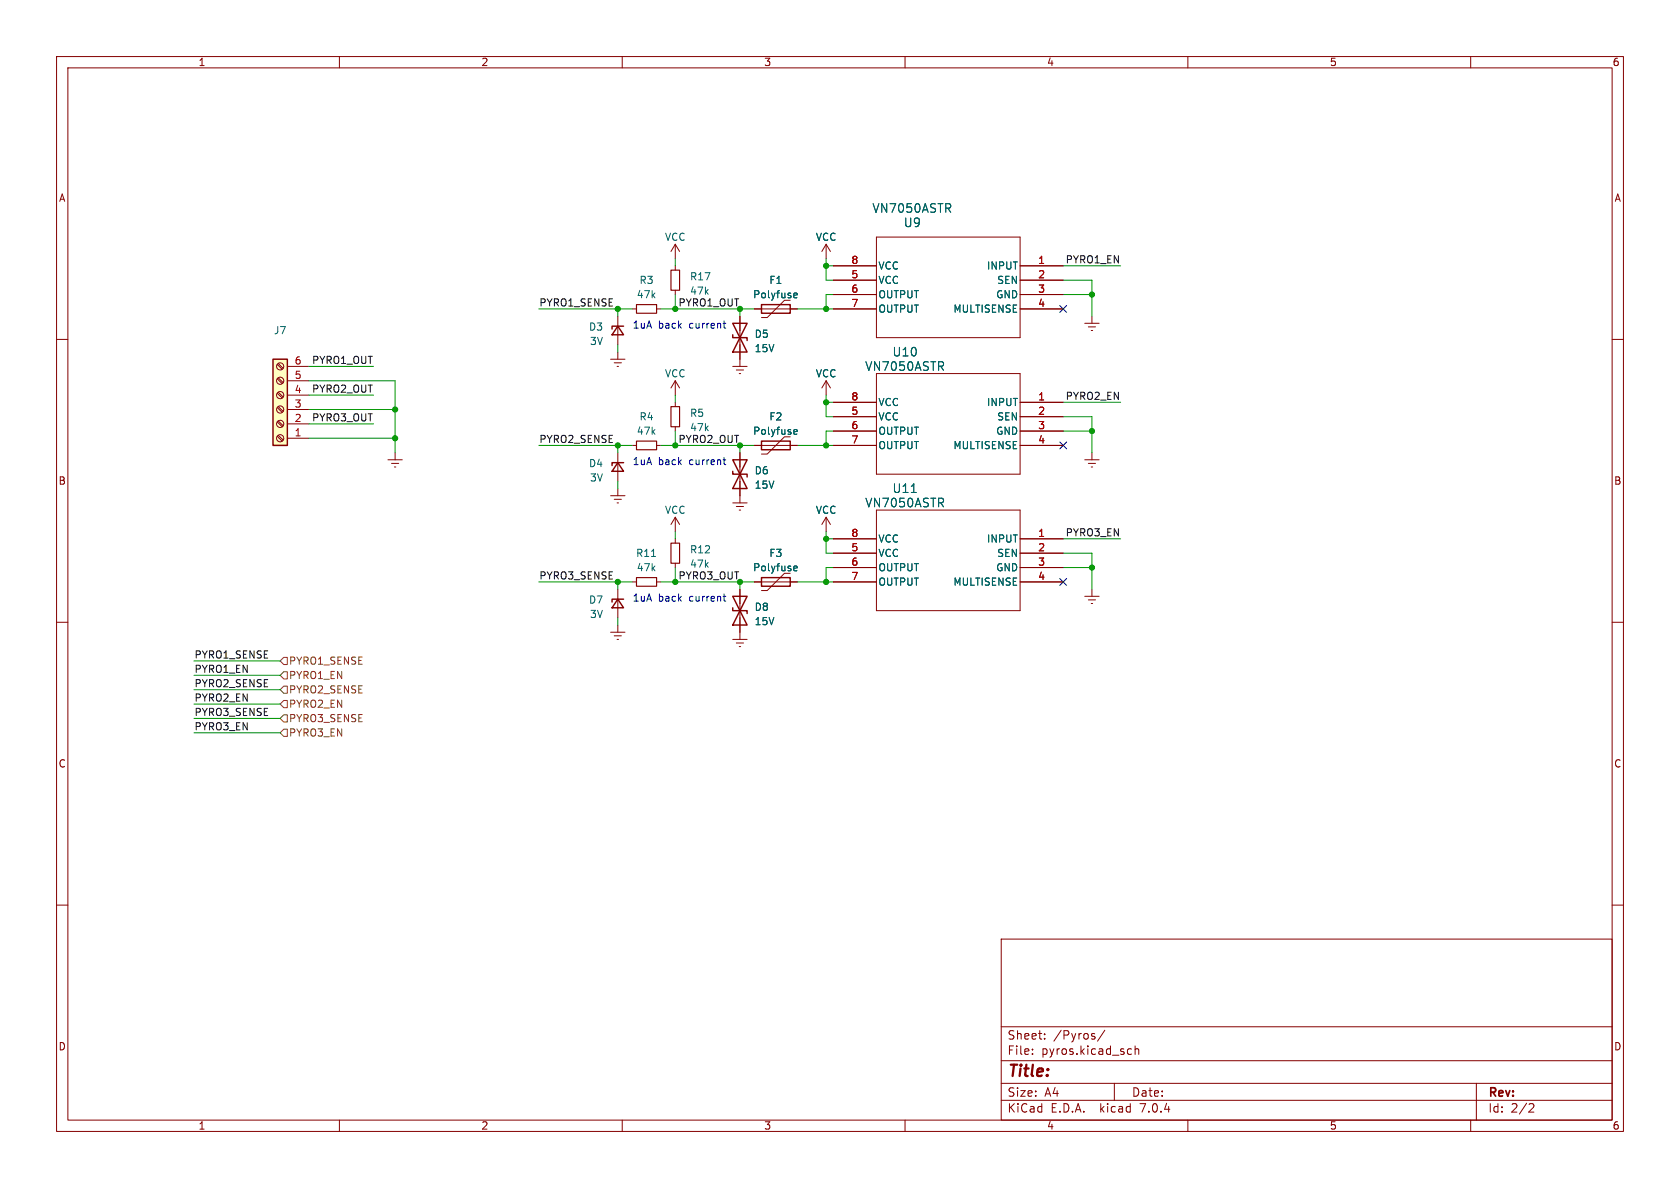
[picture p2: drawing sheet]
<svg xmlns="http://www.w3.org/2000/svg" width="297mm" height="210mm" viewBox="0 0 297 210" stroke-linecap="round" stroke-linejoin="round" font-family="sans-serif">
<g fill="none" stroke="#840000" stroke-width=".18">
<path d="M10 10h277v190h-277zM12 12h273v186h-273zM60 10v2M110 10v2M160 10v2M210 10v2M260 10v2M10 60h2M109.2 55.9v5.1M111.8 54.6h.7M116.1 54.6h.7M119.4 43.2v2.5"/>
<path d="M119.4 47v.8M119.4 51.3v.8M119.4 43.2l-.8 1.3M119.4 43.2l.7 1.3M130.8 55.9v8.9M133.3 54.6h7.7M139.7 53.1h-1l-3.1 3h-1M146 43.2v2.5M146 43.2l-.7 1.3M146 43.2l.8 1.3M147.3 47h7.6M147.3 49.5h7.6"/>
<path d="M147.3 52.1h7.6M147.3 54.6h7.6M154.9 41.9h25.4v17.8h-25.4zM180.3 47h7.7M180.3 49.5h7.7M180.3 52.1h7.7M180.3 54.6h7.7M191.8 57.2h2.5M192.4 57.8h1.3M192.9 58.4h.3M193 55.9v1.3M285 60h2"/>
<path d="M49 64.4l.9 .9M49 67l.9 .8M49 69.5l.9 .9M49 72.1l.9 .8M49 74.6l.9 .8M49 77.1l.9 .9M49.2 64.3l.9 .8M49.2 66.8l.9 .8M49.2 69.3l.9 .9M49.2 71.9l.9 .8M49.2 74.4l.9 .9M49.2 77l.9 .8"/>
<path d="M50.8 77.5h3.8M50.8 74.9h3.8M50.8 72.4h3.8M50.8 69.9h3.8M50.8 67.3h3.8M50.8 64.8h3.8M107.9 63.5h2.6M108.6 64.1h1.3M109.1 64.8h.2M109.2 62.2v1.3M111.8 78.7h.7M116.1 78.7h.7"/>
<path d="M119.4 67.3v2.6M119.4 71.1v.8M119.4 75.4v.8M119.4 67.3l-.8 1.3M119.4 67.3l.7 1.3M129.5 64.8h2.6M130.2 65.4h1.2M130.7 66h.2M133.3 78.7h7.7M139.7 77.2h-1l-3.1 3.1h-1M146 67.3l-.7 1.3M146 67.3v2.6"/>
<path d="M146 67.3l.8 1.3M147.3 78.7h7.6M147.3 71.1h7.6M147.3 73.7h7.6M147.3 76.2h7.6M154.9 66h25.4v17.8h-25.4zM180.3 78.7h7.7M180.3 71.1h7.7M180.3 73.7h7.7M180.3 76.2h7.7M68.6 81.3h2.5M69.2 81.9h1.3"/>
<path d="M69.7 82.6h.3M69.8 80v1.3M107.9 87.6h2.6M108.6 88.3h1.3M109.1 88.9h.2M109.2 80v5.1M109.2 86.4v1.2M119.4 91.4l-.8 1.3M119.4 91.4v2.6M119.4 95.3v.7M119.4 99.6v.7M119.4 91.4l.7 1.3"/>
<path d="M129.5 88.9h2.6M130.2 89.5h1.2M130.7 90.2h.2M130.8 80v8.9M146 91.4v2.6M146 91.4l-.7 1.3M146 91.4l.8 1.3M147.3 95.3h7.6M147.3 97.8h7.6M154.9 90.2h25.4v17.8h-25.4zM180.3 95.3h7.7M180.3 97.8h7.7"/>
<path d="M191.8 81.3h2.5M192.4 81.9h1.3M192.9 82.6h.3M193 80v1.3M10 110h2M107.9 111.8h2.6M108.6 112.4h1.3M109.1 113h.2M109.2 104.1v5.1M109.2 110.5v1.3M111.8 102.9h.7M116.1 102.9h.7"/>
<path d="M129.5 113h2.6M130.2 113.7h1.2M130.7 114.3h.2M130.8 104.1v8.9M133.3 102.9h7.7M139.7 101.3h-1l-3.1 3.1h-1M147.3 102.9h7.6M147.3 100.3h7.6M180.3 102.9h7.7M180.3 100.3h7.7M191.8 105.4h2.5M192.4 106h1.3"/>
<path d="M192.9 106.7h.3M193 104.1v1.3M285 110h2M10 160h2M285 160h2M177 166h108v32h-108zM60 198v2M110 198v2M160 198v2M177 194.5h108M177 191.5h108M177 187.5h108"/>
<path d="M177 181.5h108M182.5 186.3v.1M182.5 185.5v.1M184.7 183.6v.1M184.7 182.8v.1M193.4 183.2l.2 .2-.2 .3M193.4 182.7l.1 .1M195.3 182.1l-1.3 2M197 191.5v3M199.5 186.3h.5M199.5 185.5h.5M200.7 185.5l.2-.1 .3 .1 .1 .9"/>
<path d="M200.7 184.9v1.5M210 198v2M260 198v2M261 191.5v6.5M270.5 195.1l.5 .1 .2 .3-1 1.1h1"/>
<circle cx="49.5" cy="77.5" r=".63"/>
<circle cx="49.5" cy="67.3" r=".63"/>
<circle cx="49.5" cy="72.4" r=".63"/>
<circle cx="49.5" cy="64.8" r=".63"/>
<circle cx="49.5" cy="69.8" r=".63"/>
<circle cx="49.5" cy="74.9" r=".63"/>
</g>
<path d="M112.5 53.8h3.6v1.6h-3.6zM118.6 47.8h1.5v3.5h-1.5zM112.5 78h3.6v1.5h-3.6zM118.6 71.9h1.5v3.5h-1.5zM118.6 96h1.5v3.6h-1.5zM112.5 102.1h3.6v1.5h-3.6z" fill="none" stroke="#840000" stroke-width=".2"/>
<g fill="none" stroke="#840000" stroke-width=".25">
<path d="M109.2 57.7l1 1.5h-2zM110.2 57.7h-2v.5M129.5 59.2v.5h2.6v.5M129.5 57.2h2.6l-2.6 5h2.6zM134.6 53.8h5.1v1.6h-5.1zM48.3 63.5h2.5v15.2h-2.5zM134.6 78h5.1v1.5h-5.1zM109.2 81.8l1 1.5h-2zM110.2 81.8h-2v.5M129.5 83.3v.5h2.6v.5M129.5 81.3h2.6l-2.6 5.1h2.6zM109.2 105.9l1 1.5h-2z"/>
<path d="M110.2 105.9h-2v.5M129.5 107.4v.6h2.6v.5M129.5 105.4h2.6l-2.6 5.1h2.6zM134.6 102.1h5.1v1.5h-5.1z"/>
</g>
<path d="M48.3 63.5h2.5v15.2h-2.5z" fill="#ffffc2" stroke="#ffffc2" stroke-width=".18"/>
<path d="M140.4 52.6h.5M140.4 51.9l.4-.1 .1 .3-.6 .1M140.4 76l.4-.1 .1 .3-.6 .2M140.4 76.7h.5M161.1 87.1h.9M140.4 100.1h.4l.1 .3-.6 .1M140.4 100.8h.5" fill="none" stroke="#006464" stroke-width=".18"/>
<path d="M50.2 118.7h.6v1.3h-.6l-.7-.6zM50.2 116.2h.6v1.3h-.6l-.7-.7zM49.5 127l.7-.6h.6v1.2h-.6zM50.2 121.3h.6v1.3h-.6l-.7-.7zM50.2 123.8h.6v1.3h-.6l-.7-.6zM50.2 128.9h.6v1.3h-.6l-.7-.7z" fill="none" stroke="#725600" stroke-width=".18"/>
<path d="M127.8 57.2h.5M128 56.7v1.1l.3 .2M127.8 81.3h.5M128 80.9v1.1l.3 .1M127.8 105.4h.5M128 105v1.1l.3 .2" fill="none" stroke="#0000c2" stroke-width=".18"/>
<g fill="none" stroke="#009600" stroke-width=".18">
<path d="M95.2 54.6h16.6M109.2 54.6v1.3M116.8 54.6h16.5M119.4 45.7v1.3M119.4 52.1v2.5M130.8 54.6v1.3M141 54.6h6.3M146 45.7v3.8h1.3M146 47h1.3M147.3 52.1h-1.3v2.5M188 49.5h5v6.4M188 52.1h5"/>
<path d="M188 47h10.1M54.6 77.5h15.2M54.6 67.3h15.2v12.7M54.6 64.8h11.4M54.6 69.9h11.4M54.6 74.9h11.4M54.6 72.4h15.2M95.2 78.7h16.6M109.2 61v1.2M109.2 78.7v1.3M116.8 78.7h16.5M119.4 69.9v1.2"/>
<path d="M119.4 76.2v2.5M130.8 78.7v1.3M141 78.7h6.3M146 69.9v3.8h1.3M146 71.1h1.3M147.3 76.2h-1.3v2.5M188 71.1h10.1M188 73.7h5v6.3M188 76.2h5M109.2 85.1v1.3M119.4 94v1.3M146 94v3.8h1.3"/>
<path d="M146 95.3h1.3M188 97.8h5v6.3M188 95.3h10.1M34.3 119.4h15.2M34.3 116.8h15.2M95.2 102.9h16.6M109.2 102.9v1.2M109.2 109.2v1.3M116.8 102.9h16.5M119.4 100.3v2.6M130.8 102.9v1.2M141 102.9h6.3"/>
<path d="M147.3 100.3h-1.3v2.6M188 100.3h5M34.3 121.9h15.2M34.3 124.5h15.2M34.3 129.5h15.2M34.3 127h15.2"/>
</g>
<path d="M187.4 54l1.2 1.2M188.6 54l-1.2 1.2M187.4 78.1l1.2 1.2M188.6 78.1l-1.2 1.2M187.4 102.3l1.2 1.2M188.6 102.3l-1.2 1.2" fill="none" stroke="#000084" stroke-width=".18"/>
<g fill="#009600" stroke="#009600" stroke-width=".18">
<circle cx="193" cy="100.3" r=".46"/>
<circle cx="146" cy="95.3" r=".46"/>
<circle cx="146" cy="78.7" r=".46"/>
<circle cx="146" cy="102.9" r=".46"/>
<circle cx="130.8" cy="78.7" r=".46"/>
<circle cx="119.4" cy="78.7" r=".46"/>
<circle cx="119.4" cy="102.9" r=".46"/>
<circle cx="130.8" cy="102.9" r=".46"/>
<circle cx="109.2" cy="78.7" r=".46"/>
<circle cx="109.2" cy="102.9" r=".46"/>
<circle cx="69.8" cy="72.4" r=".46"/>
<circle cx="69.8" cy="77.5" r=".46"/>
<circle cx="130.8" cy="54.6" r=".46"/>
<circle cx="119.4" cy="54.6" r=".46"/>
<circle cx="146" cy="47" r=".46"/>
<circle cx="109.2" cy="54.6" r=".46"/>
<circle cx="146" cy="71.1" r=".46"/>
<circle cx="146" cy="54.6" r=".46"/>
<circle cx="193" cy="76.2" r=".46"/>
<circle cx="193" cy="52.1" r=".46"/>
</g>
<text font-size="2.8" fill="#840000" x="178" y="190.8">Title:</text>
<g font-size="2.1" fill="#006464">
<text x="154.2" y="37.8">VN7050ASTR</text>
<text x="159.7" y="40.3">U9</text>
<text x="152.9" y="65.7">VN7050ASTR</text>
<text x="157.7" y="63.2">U10</text>
<text x="152.9" y="89.9">VN7050ASTR</text>
<text x="157.7" y="87.3">U11</text>
</g>
<g font-size="2.1" fill="#840000">
<text x="178" y="183.9">Sheet:</text>
<text x="186.2" y="183.9">/Pyros/</text>
<text x="178" y="186.6">File:</text>
<text x="184" y="186.6">pyros.kicad_sch</text>
<text x="178" y="196.8">KiCad</text>
<text x="178" y="194">Size:</text>
<text x="184.6" y="194">A4</text>
<text x="185.7" y="196.8">E.D.A.</text>
<text x="194.4" y="196.8">kicad</text>
<text x="200" y="194">Date:</text>
<text x="201.5" y="196.8">7.0.4</text>
<text x="263" y="194.2">Rev:</text>
<text x="263" y="196.8">Id:</text>
<text x="267" y="196.8">2/2</text>
</g>
<g font-size="1.8" fill="#840000">
<text x="35" y="11.8">1</text>
<text x="85" y="11.8">2</text>
<text x="135" y="11.8">3</text>
<text x="185" y="11.8">4</text>
<text x="235" y="11.8">5</text>
<text x="285" y="11.8">6</text>
<text x="10.4" y="35.8">A</text>
<text x="285.4" y="35.8">A</text>
<text x="10.3" y="85.8">B</text>
<text x="285.3" y="85.8">B</text>
<text x="10.3" y="135.8">C</text>
<text x="285.3" y="135.8">C</text>
<text x="10.3" y="185.8">D</text>
<text x="285.3" y="185.8">D</text>
<text x="35" y="199.8">1</text>
<text x="85" y="199.8">2</text>
<text x="135" y="199.8">3</text>
<text x="185" y="199.8">4</text>
<text x="235" y="199.8">5</text>
<text x="285" y="199.8">6</text>
</g>
<g font-size="1.8" fill="#006464">
<text x="117.5" y="42.7">VCC</text>
<text x="144.2" y="42.7">VCC</text>
<text x="155.2" y="47.8">VCC</text>
<text x="174.5" y="47.8">INPUT</text>
<text x="112.5" y="52.9">47k</text>
<text x="113" y="50.4">R3</text>
<text x="121.9" y="49.7">R17</text>
<text x="133.1" y="52.9">Polyfuse</text>
<text x="135.9" y="50.4">F1</text>
<text x="155.2" y="50.4">VCC</text>
<text x="155.2" y="52.9">OUTPUT</text>
<text x="176.1" y="52.9">GND</text>
<text x="176.3" y="50.4">SEN</text>
<text x="48.4" y="59.2">J7</text>
<text x="104.1" y="58.6">D3</text>
<text x="133.4" y="59.9">D5</text>
<text x="155.2" y="55.4">OUTPUT</text>
<text x="168.5" y="55.4">MULTISENSE</text>
<text x="104.2" y="61.2">3V</text>
<text x="133.4" y="62.4">15V</text>
<text x="117.5" y="66.9">VCC</text>
<text x="144.2" y="66.9">VCC</text>
<text x="155.2" y="71.9">VCC</text>
<text x="174.5" y="71.9">INPUT</text>
<text x="112.5" y="77">47k</text>
<text x="113" y="74.5">R4</text>
<text x="121.9" y="73.9">R5</text>
<text x="133.1" y="77">Polyfuse</text>
<text x="135.9" y="74.5">F2</text>
<text x="155.2" y="74.5">VCC</text>
<text x="155.2" y="77">OUTPUT</text>
<text x="176.1" y="77">GND</text>
<text x="176.3" y="74.5">SEN</text>
<text x="104.1" y="82.7">D4</text>
<text x="155.2" y="79.6">OUTPUT</text>
<text x="168.5" y="79.6">MULTISENSE</text>
<text x="104.2" y="85.3">3V</text>
<text x="133.4" y="84">D6</text>
<text x="133.4" y="86.6">15V</text>
<text x="117.5" y="91">VCC</text>
<text x="144.2" y="91">VCC</text>
<text x="112.4" y="98.6">R11</text>
<text x="112.5" y="101.2">47k</text>
<text x="121.9" y="98">R12</text>
<text x="133.1" y="101.2">Polyfuse</text>
<text x="135.9" y="98.6">F3</text>
<text x="155.2" y="98.6">VCC</text>
<text x="155.2" y="101.2">OUTPUT</text>
<text x="155.2" y="96.1">VCC</text>
<text x="174.5" y="96.1">INPUT</text>
<text x="176.1" y="101.2">GND</text>
<text x="176.3" y="98.6">SEN</text>
<text x="104.1" y="106.9">D7</text>
<text x="155.2" y="103.7">OUTPUT</text>
<text x="168.5" y="103.7">MULTISENSE</text>
<text x="104.2" y="109.4">3V</text>
<text x="133.4" y="108.1">D8</text>
<text x="133.4" y="110.7">15V</text>
</g>
<g font-size="1.8" fill="#a90000">
<text x="150.5" y="46.7">8</text>
<text x="183.5" y="46.7">1</text>
<text x="150.5" y="49.3">5</text>
<text x="150.5" y="51.8">6</text>
<text x="183.5" y="49.3">2</text>
<text x="183.5" y="51.8">3</text>
<text x="150.5" y="54.4">7</text>
<text x="183.5" y="54.4">4</text>
<text x="52" y="64.5">6</text>
<text x="52" y="69.6">4</text>
<text x="52" y="67.1">5</text>
<text x="150.5" y="70.9">8</text>
<text x="183.5" y="70.9">1</text>
<text x="52" y="77.2">1</text>
<text x="52" y="74.7">2</text>
<text x="52" y="72.1">3</text>
<text x="150.5" y="73.4">5</text>
<text x="150.5" y="75.9">6</text>
<text x="183.5" y="73.4">2</text>
<text x="183.5" y="75.9">3</text>
<text x="150.5" y="78.5">7</text>
<text x="183.5" y="78.5">4</text>
<text x="150.5" y="95">8</text>
<text x="183.5" y="95">1</text>
<text x="150.5" y="97.5">5</text>
<text x="150.5" y="100.1">6</text>
<text x="183.5" y="97.5">2</text>
<text x="183.5" y="100.1">3</text>
<text x="150.5" y="102.6">7</text>
<text x="183.5" y="102.6">4</text>
</g>
<g font-size="1.8" fill="#0f0f0f">
<text x="188.4" y="46.6">PYRO1_EN</text>
<text x="121.9" y="52.3">47k</text>
<text x="95.2" y="54.3">PYRO1_SENSE</text>
<text x="119.9" y="54.3">PYRO1_OUT</text>
<text x="55.1" y="64.4">PYRO1_OUT</text>
<text x="55.1" y="69.5">PYRO2_OUT</text>
<text x="188.4" y="70.8">PYRO2_EN</text>
<text x="55.1" y="74.6">PYRO3_OUT</text>
<text x="121.9" y="76.4">47k</text>
<text x="95.2" y="78.4">PYRO2_SENSE</text>
<text x="119.9" y="78.4">PYRO2_OUT</text>
<text x="188.4" y="94.9">PYRO3_EN</text>
<text x="121.9" y="100.5">47k</text>
<text x="95.2" y="102.5">PYRO3_SENSE</text>
<text x="119.9" y="102.5">PYRO3_OUT</text>
<text x="34.3" y="116.5">PYRO1_SENSE</text>
<text x="34.3" y="119">PYRO1_EN</text>
<text x="34.3" y="121.6">PYRO2_SENSE</text>
<text x="34.3" y="124.1">PYRO2_EN</text>
<text x="34.3" y="129.2">PYRO3_EN</text>
<text x="34.3" y="126.7">PYRO3_SENSE</text>
</g>
<g font-size="1.8" fill="#0000c2">
<text x="111.8" y="58.2">1uA</text>
<text x="116.3" y="58.2">back</text>
<text x="121.8" y="58.2">current</text>
<text x="111.8" y="82.3">1uA</text>
<text x="116.3" y="82.3">back</text>
<text x="121.8" y="82.3">current</text>
<text x="111.8" y="106.4">1uA</text>
<text x="116.3" y="106.4">back</text>
<text x="121.8" y="106.4">current</text>
</g>
<g font-size="1.8" fill="#725600">
<text x="51" y="117.7">PYRO1_SENSE</text>
<text x="51" y="120.2">PYRO1_EN</text>
<text x="51" y="122.7">PYRO2_SENSE</text>
<text x="51" y="125.3">PYRO2_EN</text>
<text x="51" y="127.8">PYRO3_SENSE</text>
<text x="51" y="130.4">PYRO3_EN</text>
</g>
</svg>
